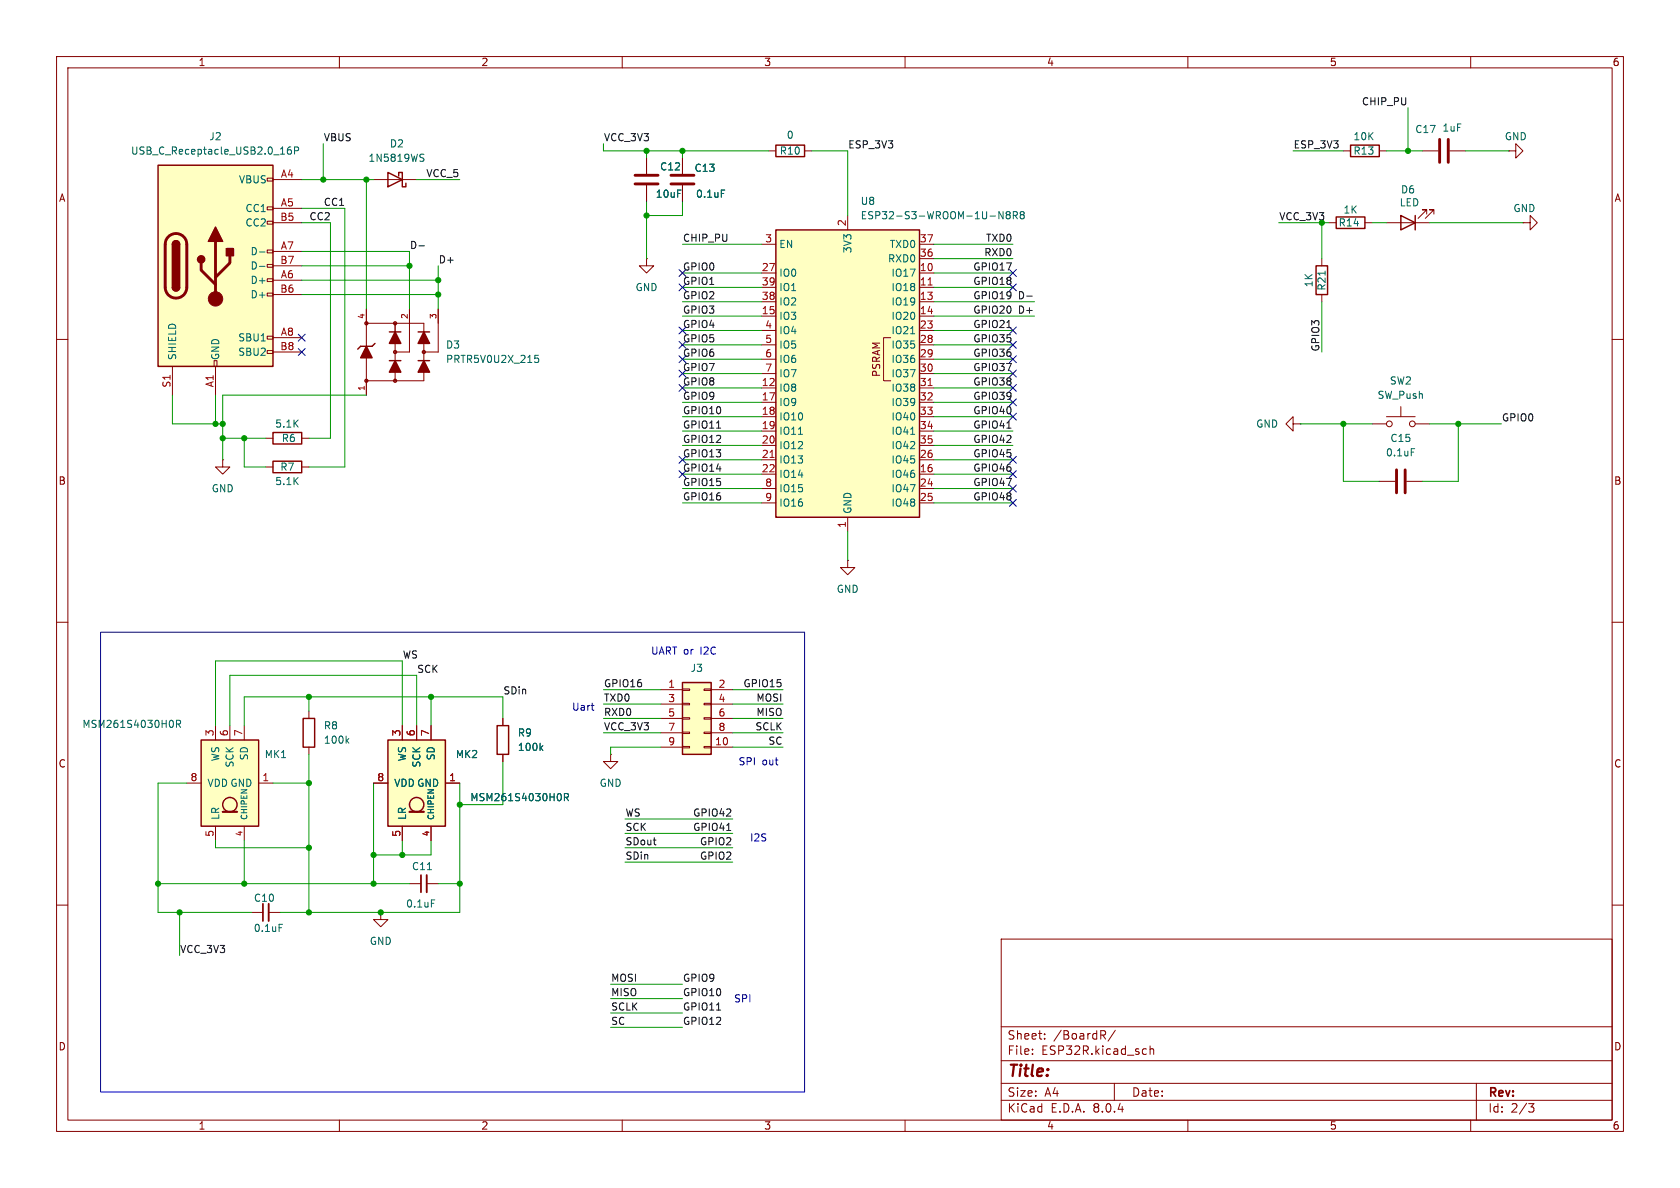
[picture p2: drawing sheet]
<svg xmlns="http://www.w3.org/2000/svg" width="297mm" height="210mm" viewBox="0 0 297 210" stroke-linecap="round" stroke-linejoin="round" font-family="sans-serif">
<g fill="none" stroke="#840000" stroke-width=".18">
<path d="M10 10h277v190h-277zM12 12h273v186h-273zM60 10v2M110 10v2M160 10v2M210 10v2M260 10v2M266.7 26.7h1.3v-1.3l1.2 1.3-1.2 1.2v-1.2M266.7 26.7h.1M10 60h2M114.3 45.7v1.3h1.3l-1.3 1.3-1.3-1.3h1.3M114.3 45.7h.1"/>
<path d="M285 60h2M228.6 74.9v-1.2l-1.3 1.2 1.3 1.3v-1.3h1.3M229.9 74.9h.1M10 110h2M285 110h2M10 160h2M285 160h2M44.4 161.3h2.1M47.5 161.3h2M67.3 161.3v1.3h1.3l-1.3 1.2-1.3-1.2h1.3M67.3 161.3h.1M177 166h108v32h-108z"/>
<path d="M60 198v2M110 198v2M160 198v2M177 194.5h108M177 191.5h108M177 187.5h108M177 181.5h108M182.5 186.3v.1M182.5 185.5v.1M184.7 183.6v.1M184.7 182.8v.1M195 183l.5 .7"/>
<path d="M195.2 182.2l.3 .3-.1 .3-.2 .2M197 191.5v3M197.2 182.1l-1.3 2M202.5 185.4l.2 .1M202.7 186.3l-.2 .1M203.3 184.9v1.5M203.3 185.5l.2-.1 .4 .1 .1 .9M210 198v2M260 198v2M261 191.5v6.5M270.2 195.1h1l-.5 .6 .4 .1 .1 .5-.3 .3h-.4"/>
</g>
<path d="M47.5 159.8v3" fill="none" stroke="#840000" stroke-width=".33"/>
<path d="M46.5 159.8v3" fill="none" stroke="#840000" stroke-width=".3"/>
<path d="M49.3 163.4h.6" fill="none" stroke="#006464" stroke-width=".18"/>
<path d="M35.6 130.8h10.1v15.3h-10.1z" fill="#ffffc2"/>
<g fill="none" stroke="#840000" stroke-width=".25">
<path d="M35.6 130.8h10.1v15.3h-10.1z"/>
<circle cx="40.6" cy="142.2" r="1.27"/>
</g>
<path d="M39.4 143.5h2.5" fill="none" stroke="#840000" stroke-width=".38"/>
<path d="M33 138.4h2.6M38.1 128.3v2.5M40.6 128.3v2.5M43.2 128.3v2.5M45.7 138.4h2.6M38.1 146.1v2.5M43.2 146.1v2.5" fill="none" stroke="#840000" stroke-width=".18"/>
<path d="M31.2 128l.6-.1 .1-.2v-.3l-.7-.1v1.3M31.5 128l.4 .6" fill="none" stroke="#006464" stroke-width=".18"/>
<path d="M137.2 40.6h25.4v50.8h-25.4z" fill="#ffffc2"/>
<g fill="none" stroke="#840000" stroke-width=".25">
<path d="M68.6 30.5l2.5 1.3-2.5 1.2zM70.5 31.1v-.6h.6v2.5h.7v-.6M137.2 25.7h5v2h-5zM236.2 38.4h5.1v2h-5.1zM238.8 25.7h5v2h-5zM247.6 38.1l2.6 1.3-2.6 1.2zM250.2 38.1v2.5M68.8 58.7h2.1M69.8 57.2v1.5M73.9 58.7h2M137.2 40.6h25.4v50.8h-25.4zM232.7 47h2v5.1h-2z"/>
<path d="M66.3 60.7l-.5 .5h-2l-.6 .5M68.8 63.8h2.1M73.9 63.8h2M53.6 127h2v5.1h-2z"/>
<circle cx="64.8" cy="57.1" r=".25"/>
<circle cx="69.8" cy="57.1" r=".25"/>
<circle cx="64.8" cy="67.3" r=".25"/>
<circle cx="69.8" cy="67.3" r=".25"/>
<circle cx="69.8" cy="62.2" r=".25"/>
<circle cx="74.9" cy="62.2" r=".25"/>
</g>
<g fill="none" stroke="#840000" stroke-width=".18">
<path d="M66 31.8h7.7M114.3 27.9v2.8M114.3 32.8v2.8M120.6 27.9v2.8M120.6 32.8v2.8M135.9 26.7h1.3M142.2 26.7h1.3M149.9 38.1v2.5M234.9 39.4h1.3M237.5 26.7h1.3M241.3 39.4h1.3M243.8 26.7h1.3"/>
<path d="M245.1 39.4h7.6M251.5 26.7h2.8M252.2 37.8v-.7h-.7h.7l-1.5 1.5M253.5 37.8v-.7h-.8h.8l-1.5 1.5M256.3 26.7h2.8M269.2 39.4h1.3v-1.3l1.3 1.3-1.3 1.2v-1.2M269.2 39.4h.1M64.8 54.6v6.6M64.8 57.2h10.1v1.5M72.4 54.6v7.6h-2.6M77.5 54.6v7.6h-2.6M134.6 48.3h2.6"/>
<path d="M134.6 50.8h2.6M134.6 53.3h2.6M134.6 55.9h2.6M134.6 58.4h2.6M134.6 43.2h2.6M157.5 59.7h-1.3v7.6h1.3M162.6 48.3h2.5M162.6 50.8h2.5M162.6 53.3h2.5M162.6 55.9h2.5M162.6 58.4h2.5M162.6 43.2h2.5"/>
<path d="M162.6 45.7h2.5M233.7 45.7v1.3M233.7 52.1v1.2M64.8 63.2v6.7M69.8 60.7v3.1M69.8 65.8v1.5M74.9 65.8v1.5h-10.1M74.9 60.7v3.1M134.6 68.6h2.6M134.6 71.1h2.6M134.6 73.7h2.6M134.6 76.2h2.6"/>
<path d="M134.6 78.7h2.6M134.6 61h2.6M134.6 63.5h2.6M134.6 66h2.6M162.6 68.6h2.5M162.6 71.1h2.5M162.6 73.7h2.5M162.6 76.2h2.5M162.6 78.7h2.5M162.6 61h2.5M162.6 63.5h2.5M162.6 66h2.5"/>
<path d="M242.6 74.9h2.5M245.1 73.7h5.1M247.6 71.9v1.8M250.2 74.9h2.5M134.6 83.8h2.6M134.6 81.3h2.6M134.6 86.4h2.6M134.6 88.9h2.6M149.9 99.1v1.2h1.2l-1.2 1.3-1.3-1.3h1.3M149.9 99.1h.1M149.9 91.4v2.6M162.6 83.8h2.5"/>
<path d="M162.6 81.3h2.5M162.6 86.4h2.5M162.6 88.9h2.5M243.8 85.1h2.8M248.7 85.1h2.8M54.6 125.7v1.3M54.6 132.1v1.3M72.4 156.2h2M75.4 156.2h2.1"/>
<circle cx="245.6" cy="74.9" r=".51"/>
<circle cx="249.7" cy="74.9" r=".51"/>
</g>
<path d="M164.1 50.4h.7M164.1 68.2h.7M136.1 80.9h.8" fill="none" stroke="#a90000" stroke-width=".18"/>
<g fill="none" stroke="#006464" stroke-width=".18">
<path d="M74.5 27.9l.3 .1 .1 .3-.2 .2h-.3M74.5 27.2l.4 .1M127.5 33.6h.6M177.3 37.4v1.3l-.7-1.3v1.3M178.1 38l-.2-.3 .2-.3h.3l.2 .3-.2 .3M178.1 38l-.2 .2v.4l.2 .1 .4-.1 .1-.2v-.2l-.2-.2M178.1 38h.3M179.1 38.1l.6-.1 .2-.2-.1-.3-.7-.1v1.3M179.4 38.1l.5 .6M180.6 38l-.3-.3 .3-.3h.2l.3 .3-.3 .3M180.6 38h.2M180.6 38l-.3 .2 .1 .4 .2 .1 .4-.1 .1-.2v-.2l-.3-.2"/>
<path d="M161 59h.7M234.3 47.9v.8M94.6 62.8h.6M94.6 63.4l.4-.1 .2 .2-.1 .5h-.5M141.2 76.8h.7M161 76.8h.7M249.5 79.3h.6M61.3 130.9l.4 .5M61.7 130.5l-.5 .5M75.6 153.7h.7M76.3 159.1h.6"/>
</g>
<path d="M112.3 32.5h4M112.3 31h4M118.6 32.5h4.1M118.6 31h4.1M254.5 24.6v4.1M256 24.6v4.1M246.9 83.1v4M248.4 83.1v4" fill="none" stroke="#840000" stroke-width=".51"/>
<path d="M75.4 154.7v3" fill="none" stroke="#840000" stroke-width=".33"/>
<path d="M74.4 154.7v3" fill="none" stroke="#840000" stroke-width=".3"/>
<g fill="#840000" stroke="#840000" stroke-width=".25">
<path d="M64.8 61.2l1 2h-2z"/>
<path d="M69.8 63.8l1.1 2h-2.1z"/>
<path d="M69.8 58.7l1.1 2h-2.1z"/>
<path d="M74.9 63.8l1 2h-2z"/>
<path d="M74.9 58.7l1 2h-2z"/>
</g>
<path d="M27.9 29.2h20.4v35.6h-20.4z" fill="#ffffc2"/>
<g fill="none" stroke="#840000" stroke-width=".18">
<path d="M47.2 39.1h1.1v.5h-1.1zM47.2 36.6h1.1v.5h-1.1zM47.2 31.5h1.1v.5h-1.1zM48.3 31.8h5M48.3 36.8h5M48.3 39.4h5M47.2 59.4h1.1v.5h-1.1zM47.2 51.8h1.1v.5h-1.1zM47.2 49.3h1.1v.5h-1.1zM47.2 46.7h1.1v.5h-1.1zM47.2 44.2h1.1v.5h-1.1zM48.3 49.5h5"/>
<path d="M48.3 44.5h5M48.3 59.7h5M48.3 52.1h5M48.3 47h5M30.5 64.8v5.1M37.8 63.8h.6v1h-.6zM38.1 64.8v5.1M47 77.5h1.3M47.2 62h1.1v.5h-1.1zM48.3 62.2h5M53.3 77.5h1.3M39.4 81.3v1.3h1.2l-1.2 1.2-1.3-1.2h1.3"/>
<path d="M39.4 81.3h.1M47 82.6h1.3M53.3 82.6h1.3M88.9 127v1.3M88.9 133.4v1.2M107.9 133.4v1.2h1.3l-1.3 1.3-1.2-1.3h1.2M107.9 133.4h.1"/>
</g>
<path d="M27.9 29.2h20.4v35.6h-20.4zM30.5 50.8a.64 .64 0 0 0 .6 .6 .64 .64 0 0 0 .6-.6M30.5 43.2a.64 .64 0 0 1 .6-.7 .64 .64 0 0 1 .6 .7M48.3 76.5h5v2h-5zM48.3 81.5h5v2.1h-5zM87.9 128.3h2v5.1h-2z" fill="none" stroke="#840000" stroke-width=".25"/>
<path d="M29.8 41.8a1.9 1.9 0 0 1 2-.4 1.9 1.9 0 0 1 1.2 1.8v7.6a1.91 1.91 0 0 1-1.9 1.9 1.91 1.91 0 0 1-1.9-1.9v-7.8l.2-.6zM35.6 46.5v1.3l2.5 2.5M38.1 42.7v10.1M40.6 45.2v1.3l-2.5 2.5" fill="none" stroke="#840000" stroke-width=".51"/>
<g fill="#840000" stroke="#840000" stroke-width=".25">
<path d="M30.5 50.8h1.2a.64 .64 0 0 1-.6 .6 .64 .64 0 0 1-.6-.6z"/>
<path d="M30.5 43.2h1.2v7.6h-1.2z"/>
<path d="M30.7 42.7a.64 .64 0 0 1 .7-.1 .64 .64 0 0 1 .3 .6h-1.2z"/>
<path d="M38.1 40.1l1.3 2.6h-2.6z"/>
<path d="M40 43.9h1.3v1.3h-1.3z"/>
<circle cx="35.6" cy="45.8" r=".63"/>
</g>
<circle cx="38.1" cy="52.8" r="1.27" fill="#840000" stroke="#840000" stroke-width=".18"/>
<path d="M51.4 26h-.4a.86 .86 0 0 0 0 1.2l.5-.1v-.4l-.2-.2h-.4l-.1 .2M52.1 26.6h.6l.1-.2-.1-.3-.6-.1v1.2M45.9 44.5h.9M45.9 47.1h.9M95.6 132.2l.4 .5M96 131.8l-.5 .5" fill="none" stroke="#006464" stroke-width=".18"/>
<path d="M120.6 120.7h5.1v12.7h-5.1z" fill="#ffffc2"/>
<g fill="none" stroke="#840000" stroke-width=".18">
<path d="M116.8 121.9h3.8M116.8 132.1h3.8M116.8 124.5h3.8M116.8 127h3.8M116.8 129.5h3.8M120.6 132h1.3v.2h-1.3zM120.6 129.4h1.3v.3h-1.3zM120.6 126.9h1.3v.2h-1.3zM120.6 124.3h1.3v.3h-1.3zM120.6 121.8h1.3v.2h-1.3zM124.5 132h1.2v.2h-1.2zM124.5 129.4h1.2v.3h-1.2z"/>
<path d="M124.5 126.9h1.2v.2h-1.2zM124.5 124.3h1.2v.3h-1.2zM124.5 121.8h1.2v.2h-1.2zM125.7 121.9h3.8M125.7 132.1h3.8M125.7 124.5h3.8M125.7 127h3.8M125.7 129.5h3.8"/>
</g>
<path d="M120.6 120.7h5.1v12.7h-5.1z" fill="none" stroke="#840000" stroke-width=".25"/>
<path d="M68.6 130.8h10.1v15.3h-10.1z" fill="#ffffc2"/>
<g fill="none" stroke="#840000" stroke-width=".25">
<path d="M68.6 130.8h10.1v15.3h-10.1z"/>
<circle cx="73.7" cy="142.2" r="1.27"/>
</g>
<path d="M72.4 143.5h2.5" fill="none" stroke="#840000" stroke-width=".38"/>
<g fill="none" stroke="#840000" stroke-width=".18">
<path d="M114.3 27.9v2.8M114.3 32.8v2.8M120.6 27.9v2.8M120.6 32.8v2.8M66 138.4h2.6M71.1 128.3v2.5M73.7 128.3v2.5M76.2 128.3v2.5M78.7 138.4h2.6M88.9 127v1.3M88.9 133.4v1.2M71.1 146.1v2.5"/>
<path d="M76.2 146.1v2.5"/>
</g>
<path d="M127.5 33.6h.6M95.6 132.2l.4 .5M96 131.8l-.5 .5M99.8 140.9h.6l.1-.2-.1-.3-.6-.1v1.2M100.1 140.9l.4 .6" fill="none" stroke="#006464" stroke-width=".18"/>
<path d="M74.1 43.5h.9M178 57.9h.7M181.5 52.3h1M126.7 75.7h.7M178 75.7h.7M128.5 146.8h.7M126.7 178.6h.7" fill="none" stroke="#0f0f0f" stroke-width=".18"/>
<path d="M17.8 111.8h124.4v81.2h-124.4zM104.5 124.7h.5M104.9 125.6h.1" fill="none" stroke="#0000c2" stroke-width=".18"/>
<g fill="none" stroke="#009600" stroke-width=".18">
<path d="M248.9 19.1v7.6M53.3 31.8h12.7M53.3 36.8h7.7v45.8h-6.4M53.3 39.4h5.1v38.1h-3.8M57.1 25.4v6.4M64.8 31.8v22.8M73.7 31.8h7.6M106.7 25.4v1.3h29.2M114.3 26.7v1.2M114.3 35.6v10.1M120.6 26.7v1.2M120.6 35.6v2.5h-6.3"/>
<path d="M143.5 26.7h6.4v11.4M226.1 39.4h8.8M228.6 26.7h8.9M233.7 39.4v6.3M242.6 39.4h2.5M245.1 26.7h6.4M252.7 39.4h16.5M259.1 26.7h7.6M53.3 44.5h19.1v10.1M53.3 47h19.1M53.3 49.5h24.2M53.3 52.1h24.2"/>
<path d="M77.5 47v7.6M120.6 48.3h14M120.6 53.3h14M120.6 55.9h14M120.6 50.8h14M120.6 43.2h14M120.6 58.4h14M165.1 48.3h14M165.1 53.3h17.8M165.1 55.9h17.8M165.1 50.8h14M165.1 45.7h14"/>
<path d="M165.1 43.2h14M165.1 58.4h14M233.7 53.3v8.9M30.5 69.9v5h8.9M38.1 69.9v5M39.4 77.5h7.6M43.2 77.5v5.1h3.8M64.8 69.9h-25.4v11.4M120.6 71.1h14M120.6 68.6h14M120.6 66h14M120.6 63.5h14"/>
<path d="M120.6 61h14M120.6 78.7h14M120.6 76.2h14M120.6 73.7h14M165.1 71.1h14M165.1 68.6h14M165.1 66h14M165.1 63.5h14M165.1 61h14M165.1 78.7h14M165.1 76.2h14M165.1 73.7h14"/>
<path d="M229.9 74.9h12.7M237.5 74.9v10.2h6.3M252.7 74.9h12.7M257.8 74.9v10.2h-6.3M120.6 83.8h14M120.6 86.4h14M120.6 88.9h14M120.6 81.3h14M149.9 94v5.1M165.1 83.8h14M165.1 86.4h14M165.1 88.9h14"/>
<path d="M165.1 81.3h14M33 138.4h-5.1v22.9h16.5M38.1 128.3v-11.5h33v11.5M40.6 128.3v-8.9h33.1v8.9M48.3 138.4h6.3M54.6 123.2v2.5M54.6 133.4v27.9M66 138.4v17.8M76.2 123.2v5.1M81.3 138.4v22.9h-31.8M88.9 127v-3.8h-45.7v5.1M88.9 134.6v7.6h-7.6"/>
<path d="M106.7 121.9h10.1M106.7 127h10.1M106.7 129.5h10.1M106.7 124.5h10.1M116.8 132.1h-8.9v1.3M129.5 121.9h8.9M129.5 132.1h8.9M129.5 127h8.9M129.5 129.5h8.9M129.5 124.5h8.9M27.9 156.2h44.5M38.1 148.6v1.3h16.5"/>
<path d="M43.2 148.6v7.6M71.1 148.6v2.5M76.2 148.6v2.5h-10.2M77.5 156.2h3.8M110.5 149.9h19M110.5 147.3h19M110.5 152.4h19M110.5 144.8h19M31.7 161.3v7.6M107.9 179.1h12.7M107.9 174h12.7M107.9 176.5h12.7"/>
<path d="M107.9 181.6h12.7"/>
</g>
<g fill="none" stroke="#000084" stroke-width=".18">
<path d="M52.7 59.1l1.2 1.2M53.9 59.1l-1.2 1.2M120 50.2l1.3 1.2M120 57.8l1.3 1.2M120 47.7l1.3 1.2M121.3 50.2l-1.3 1.2M121.3 57.8l-1.3 1.2M121.3 47.7l-1.3 1.2M178.5 50.2l1.2 1.2M178.5 57.8l1.2 1.2M178.5 47.7l1.2 1.2M179.7 50.2l-1.2 1.2"/>
<path d="M179.7 57.8l-1.2 1.2M179.7 47.7l-1.2 1.2M52.7 61.6l1.2 1.2M53.9 61.6l-1.2 1.2M120 60.4l1.3 1.2M120 65.4l1.3 1.2M120 62.9l1.3 1.2M120 68l1.3 1.2M121.3 60.4l-1.3 1.2M121.3 65.4l-1.3 1.2M121.3 62.9l-1.3 1.2M121.3 68l-1.3 1.2"/>
<path d="M178.5 73.1l1.2 1.2M178.5 62.9l1.2 1.2M178.5 70.5l1.2 1.2M178.5 60.4l1.2 1.2M178.5 65.4l1.2 1.2M178.5 68l1.2 1.2M179.7 73.1l-1.2 1.2M179.7 62.9l-1.2 1.2M179.7 70.5l-1.2 1.2M179.7 60.4l-1.2 1.2M179.7 65.4l-1.2 1.2M179.7 68l-1.2 1.2"/>
<path d="M120 80.7l1.3 1.2M120 83.2l1.3 1.2M121.3 80.7l-1.3 1.2M121.3 83.2l-1.3 1.2M178.5 83.2l1.2 1.2M178.5 80.7l1.2 1.2M178.5 88.3l1.2 1.2M178.5 85.8l1.2 1.2M179.7 83.2l-1.2 1.2M179.7 80.7l-1.2 1.2M179.7 88.3l-1.2 1.2M179.7 85.8l-1.2 1.2"/>
</g>
<g fill="#009600" stroke="#009600" stroke-width=".18">
<circle cx="237.5" cy="74.9" r=".46"/>
<circle cx="248.9" cy="26.7" r=".46"/>
<circle cx="257.8" cy="74.9" r=".46"/>
<circle cx="43.2" cy="156.2" r=".46"/>
<circle cx="54.6" cy="149.9" r=".46"/>
<circle cx="54.6" cy="138.4" r=".46"/>
<circle cx="54.6" cy="161.3" r=".46"/>
<circle cx="54.6" cy="123.2" r=".46"/>
<circle cx="76.2" cy="123.2" r=".46"/>
<circle cx="27.9" cy="156.2" r=".46"/>
<circle cx="66" cy="156.2" r=".46"/>
<circle cx="66" cy="151.1" r=".46"/>
<circle cx="71.1" cy="151.1" r=".46"/>
<circle cx="31.7" cy="161.3" r=".46"/>
<circle cx="114.3" cy="38.1" r=".46"/>
<circle cx="114.3" cy="26.7" r=".46"/>
<circle cx="77.5" cy="49.5" r=".46"/>
<circle cx="72.4" cy="47" r=".46"/>
<circle cx="120.6" cy="26.7" r=".46"/>
<circle cx="77.5" cy="52.1" r=".46"/>
<circle cx="81.3" cy="156.2" r=".46"/>
<circle cx="67.3" cy="161.3" r=".46"/>
<circle cx="81.3" cy="142.2" r=".46"/>
<circle cx="39.4" cy="74.9" r=".46"/>
<circle cx="38.1" cy="74.9" r=".46"/>
<circle cx="64.8" cy="31.8" r=".46"/>
<circle cx="57.1" cy="31.8" r=".46"/>
<circle cx="43.2" cy="77.5" r=".46"/>
<circle cx="39.4" cy="77.5" r=".46"/>
</g>
<text font-size="2.8" fill="#840000" x="178" y="190.9">Title:</text>
<g font-size="2.1" fill="#840000">
<text x="178" y="184">Sheet:</text>
<text x="186.2" y="184">/BoardR/</text>
<text x="178" y="186.7">File:</text>
<text x="184.1" y="186.7">ESP32R.kicad_sch</text>
<text x="178" y="196.9">KiCad</text>
<text x="178" y="194.1">Size:</text>
<text x="184.7" y="194.1">A4</text>
<text x="185.7" y="196.9">E.D.A.</text>
<text x="193.3" y="196.9">8.0.4</text>
<text x="200" y="194.1">Date:</text>
<text x="263" y="194.3">Rev:</text>
<text x="263" y="196.9">Id:</text>
<text x="267.1" y="196.9">2/3</text>
</g>
<g font-size="1.8" fill="#840000">
<text x="35" y="11.9">1</text>
<text x="85" y="11.9">2</text>
<text x="135" y="11.9">3</text>
<text x="185" y="11.9">4</text>
<text x="235" y="11.9">5</text>
<text x="285" y="11.9">6</text>
<text x="10.3" y="35.9">A</text>
<text x="285.3" y="35.9">A</text>
<text x="155.8" y="66.8" transform="rotate(-90 155.8 66.8)">PSRAM</text>
<text x="10.3" y="85.9">B</text>
<text x="285.3" y="85.9">B</text>
<text x="10.3" y="135.9">C</text>
<text x="285.3" y="135.9">C</text>
<text x="10.3" y="185.9">D</text>
<text x="285.3" y="185.9">D</text>
<text x="35" y="199.9">1</text>
<text x="85" y="199.9">2</text>
<text x="135" y="199.9">3</text>
<text x="185" y="199.9">4</text>
<text x="235" y="199.9">5</text>
<text x="285" y="199.9">6</text>
</g>
<g font-size="1.8" fill="#0f0f0f">
<text x="240.7" y="18.7">CHIP_PU</text>
<text x="57.1" y="25.1">VBUS</text>
<text x="106.7" y="25.1">VCC_3V3</text>
<text x="149.9" y="26.3">ESP_3V3</text>
<text x="228.6" y="26.3">ESP_3V3</text>
<text x="75.3" y="31.4">VCC_5</text>
<text x="54.6" y="39">CC2</text>
<text x="57.1" y="36.5">CC1</text>
<text x="72.4" y="44.1">D-</text>
<text x="77.5" y="46.6">D+</text>
<text x="120.6" y="42.8">CHIP_PU</text>
<text x="120.6" y="47.9">GPIO0</text>
<text x="172" y="47.9">GPIO17</text>
<text x="173.9" y="45.4">RXD0</text>
<text x="174.2" y="42.8">TXD0</text>
<text x="120.6" y="50.5">GPIO1</text>
<text x="120.6" y="53">GPIO2</text>
<text x="172" y="53">GPIO19</text>
<text x="172" y="50.5">GPIO18</text>
<text x="179.8" y="53">D-</text>
<text x="120.6" y="55.5">GPIO3</text>
<text x="120.6" y="58.1">GPIO4</text>
<text x="172" y="55.5">GPIO20</text>
<text x="172" y="58.1">GPIO21</text>
<text x="179.8" y="55.5">D+</text>
<text x="120.6" y="63.2">GPIO6</text>
<text x="120.6" y="65.7">GPIO7</text>
<text x="120.6" y="60.6">GPIO5</text>
<text x="172" y="63.2">GPIO36</text>
<text x="172" y="60.6">GPIO35</text>
<text x="172" y="65.7">GPIO37</text>
<text x="233.3" y="62.2" transform="rotate(-90 233.3 62.2)">GPIO3</text>
<text x="120.6" y="68.2">GPIO8</text>
<text x="120.6" y="70.8">GPIO9</text>
<text x="172" y="70.8">GPIO39</text>
<text x="172" y="68.2">GPIO38</text>
<text x="120.6" y="73.3">GPIO10</text>
<text x="120.6" y="75.9">GPIO11</text>
<text x="172" y="73.3">GPIO40</text>
<text x="172" y="75.9">GPIO41</text>
<text x="265.4" y="74.6">GPIO0</text>
<text x="120.6" y="80.9">GPIO13</text>
<text x="120.6" y="83.5">GPIO14</text>
<text x="120.6" y="78.4">GPIO12</text>
<text x="172" y="78.4">GPIO42</text>
<text x="172" y="83.5">GPIO46</text>
<text x="172" y="80.9">GPIO45</text>
<text x="120.6" y="86">GPIO15</text>
<text x="120.6" y="88.6">GPIO16</text>
<text x="172" y="88.6">GPIO48</text>
<text x="172" y="86">GPIO47</text>
<text x="71.1" y="116.5">WS</text>
<text x="73.7" y="119">SCK</text>
<text x="88.9" y="122.8">SDin</text>
<text x="106.7" y="121.6">GPIO16</text>
<text x="106.7" y="124.1">TXD0</text>
<text x="131.3" y="121.6">GPIO15</text>
<text x="133.6" y="124.1">MOSI</text>
<text x="106.7" y="129.2">VCC_3V3</text>
<text x="106.7" y="126.7">RXD0</text>
<text x="133.4" y="129.2">SCLK</text>
<text x="133.6" y="126.7">MISO</text>
<text x="135.7" y="131.7">SC</text>
<text x="110.5" y="144.4">WS</text>
<text x="110.5" y="147">SCK</text>
<text x="110.5" y="149.5">SDout</text>
<text x="122.4" y="144.4">GPIO42</text>
<text x="122.4" y="147">GPIO41</text>
<text x="123.7" y="149.5">GPIO2</text>
<text x="110.5" y="152.1">SDin</text>
<text x="123.7" y="152.1">GPIO2</text>
<text x="31.7" y="168.6">VCC_3V3</text>
<text x="107.9" y="173.6">MOSI</text>
<text x="120.6" y="173.6">GPIO9</text>
<text x="107.9" y="178.7">SCLK</text>
<text x="107.9" y="176.2">MISO</text>
<text x="120.6" y="178.7">GPIO11</text>
<text x="120.6" y="176.2">GPIO10</text>
<text x="107.9" y="181.3">SC</text>
<text x="120.6" y="181.3">GPIO12</text>
</g>
<g font-size="1.8" fill="#006464">
<text x="250.1" y="23.7">C17</text>
<text x="254.9" y="23.5">1uF</text>
<text x="23.1" y="27.5">USB_C_Receptacle_USB2.0_16P</text>
<text x="36.9" y="25">J2</text>
<text x="65" y="28.8">1N5819WS</text>
<text x="68.8" y="26.3">D2</text>
<text x="137.8" y="27.5">R10</text>
<text x="139" y="24.7">0</text>
<text x="239.2" y="27.5">R13</text>
<text x="239.2" y="25">10K</text>
<text x="265.9" y="25">GND</text>
<text x="42.1" y="32.6">VBUS</text>
<text x="115.8" y="35.2">10uF</text>
<text x="116.6" y="30.3">C12</text>
<text x="122.7" y="30.6">C13</text>
<text x="122.9" y="35.2">0.1uF</text>
<text x="247.6" y="34.4">D6</text>
<text x="43.3" y="37.7">CC1</text>
<text x="43.3" y="40.2">CC2</text>
<text x="152.1" y="36.4">U8</text>
<text x="152.1" y="39">ESP32-S3-WROOM-1U-N8R8</text>
<text x="236.6" y="40.2">R14</text>
<text x="237.4" y="37.9">1K</text>
<text x="247.3" y="36.7">LED</text>
<text x="267.5" y="37.7">GND</text>
<text x="44.2" y="45.3">D-</text>
<text x="44.2" y="47.9">D-</text>
<text x="137.7" y="44">EN</text>
<text x="150.7" y="44.9" transform="rotate(-90 150.7 44.9)">3V3</text>
<text x="156.9" y="46.6">RXD0</text>
<text x="157.2" y="44">TXD0</text>
<text x="44.2" y="50.4">D+</text>
<text x="44.2" y="52.9">D+</text>
<text x="112.3" y="51.7">GND</text>
<text x="137.7" y="49.1">IO0</text>
<text x="137.7" y="51.7">IO1</text>
<text x="157.5" y="49.1">IO17</text>
<text x="157.5" y="51.7">IO18</text>
<text x="232.3" y="50.9" transform="rotate(-90 232.3 50.9)">1K</text>
<text x="234.5" y="51.5" transform="rotate(-90 234.5 51.5)">R21</text>
<text x="137.7" y="56.7">IO3</text>
<text x="137.7" y="54.2">IO2</text>
<text x="137.7" y="59.3">IO4</text>
<text x="157.5" y="54.2">IO19</text>
<text x="157.5" y="56.7">IO20</text>
<text x="157.5" y="59.3">IO21</text>
<text x="31.3" y="63.8" transform="rotate(-90 31.3 63.8)">SHIELD</text>
<text x="39" y="63.8" transform="rotate(-90 39 63.8)">GND</text>
<text x="42" y="60.6">SBU1</text>
<text x="42" y="63.1">SBU2</text>
<text x="78.7" y="61.8">D3</text>
<text x="78.7" y="64.4">PRTR5V0U2X_215</text>
<text x="137.7" y="61.8">IO5</text>
<text x="137.7" y="64.4">IO6</text>
<text x="157.5" y="61.8">IO35</text>
<text x="157.5" y="64.4">IO36</text>
<text x="137.7" y="69.4">IO8</text>
<text x="137.7" y="72">IO9</text>
<text x="137.7" y="66.9">IO7</text>
<text x="157.5" y="66.9">IO37</text>
<text x="157.5" y="69.4">IO38</text>
<text x="157.5" y="72">IO39</text>
<text x="243.4" y="70.7">SW_Push</text>
<text x="245.6" y="68.2">SW2</text>
<text x="48.6" y="75.8">5.1K</text>
<text x="137.7" y="74.5">IO10</text>
<text x="137.7" y="77.1">IO11</text>
<text x="157.5" y="74.5">IO40</text>
<text x="157.5" y="77.1">IO41</text>
<text x="222" y="75.8">GND</text>
<text x="49.5" y="83.4">R7</text>
<text x="49.7" y="78.3">R6</text>
<text x="137.7" y="79.6">IO12</text>
<text x="137.7" y="82.1">IO13</text>
<text x="157.5" y="82.1">IO45</text>
<text x="157.5" y="79.6">IO42</text>
<text x="244.9" y="80.9">0.1uF</text>
<text x="245.7" y="78.3">C15</text>
<text x="37.3" y="87.2">GND</text>
<text x="48.6" y="86">5.1K</text>
<text x="137.7" y="84.7">IO14</text>
<text x="137.7" y="87.2">IO15</text>
<text x="137.7" y="89.8">IO16</text>
<text x="157.5" y="84.7">IO46</text>
<text x="157.5" y="87.2">IO47</text>
<text x="157.5" y="89.8">IO48</text>
<text x="150.7" y="90.9" transform="rotate(-90 150.7 90.9)">GND</text>
<text x="147.8" y="105">GND</text>
<text x="122" y="119">J3</text>
<text x="14.5" y="128.9">MSM261S4030H0R</text>
<text x="57.2" y="129.1">R8</text>
<text x="57.2" y="131.7">100k</text>
<text x="91.4" y="130.4">R9</text>
<text x="39" y="134.7" transform="rotate(-90 39 134.7)">WS</text>
<text x="41.5" y="135.8" transform="rotate(-90 41.5 135.8)">SCK</text>
<text x="44" y="134.5" transform="rotate(-90 44 134.5)">SD</text>
<text x="46.7" y="134.2">MK1</text>
<text x="72" y="134.7" transform="rotate(-90 72 134.7)">WS</text>
<text x="74.5" y="135.8" transform="rotate(-90 74.5 135.8)">SCK</text>
<text x="77.1" y="134.5" transform="rotate(-90 77.1 134.5)">SD</text>
<text x="80.5" y="134.2">MK2</text>
<text x="91.4" y="132.9">100k</text>
<text x="36.6" y="139.3">VDD GND</text>
<text x="69.6" y="139.3">VDD GND</text>
<text x="83" y="141.8">MSM261S4030H0R</text>
<text x="105.9" y="139.3">GND</text>
<text x="39" y="145" transform="rotate(-90 39 145)">LR</text>
<text x="72" y="145" transform="rotate(-90 72 145)">LR</text>
<text x="72.7" y="154">C11</text>
<text x="44.8" y="159.6">C10</text>
<text x="71.7" y="160.6">0.1uF</text>
<text x="44.8" y="164.9">0.1uF</text>
<text x="65.3" y="167.2">GND</text>
</g>
<g font-size="1.8" fill="#a90000">
<text x="49.5" y="31.5">A4</text>
<text x="49.5" y="39.1">B5</text>
<text x="49.5" y="36.6">A5</text>
<text x="149.6" y="40.1" transform="rotate(-90 149.6 40.1)">2</text>
<text x="49.5" y="46.7">B7</text>
<text x="49.5" y="44.2">A7</text>
<text x="135.2" y="42.9">3</text>
<text x="162.5" y="45.5">36</text>
<text x="162.5" y="42.9">37</text>
<text x="49.5" y="51.8">B6</text>
<text x="49.5" y="49.3">A6</text>
<text x="134.6" y="48">27</text>
<text x="134.6" y="53.1">38</text>
<text x="134.6" y="50.5">39</text>
<text x="162.5" y="48">10</text>
<text x="162.5" y="50.5">11</text>
<text x="162.5" y="53.1">13</text>
<text x="49.5" y="59.4">A8</text>
<text x="134.6" y="55.6">15</text>
<text x="135.2" y="58.2">4</text>
<text x="162.5" y="55.6">14</text>
<text x="162.5" y="58.2">23</text>
<text x="49.5" y="62">B8</text>
<text x="135.2" y="60.7">5</text>
<text x="135.2" y="63.2">6</text>
<text x="135.2" y="65.8">7</text>
<text x="162.5" y="60.7">28</text>
<text x="162.5" y="63.2">29</text>
<text x="162.5" y="65.8">30</text>
<text x="30.2" y="68.6" transform="rotate(-90 30.2 68.6)">S1</text>
<text x="37.8" y="68.6" transform="rotate(-90 37.8 68.6)">A1</text>
<text x="134.6" y="68.3">12</text>
<text x="134.6" y="70.9">17</text>
<text x="162.5" y="68.3">31</text>
<text x="162.5" y="70.9">32</text>
<text x="134.6" y="73.4">18</text>
<text x="134.6" y="75.9">19</text>
<text x="162.5" y="73.4">33</text>
<text x="162.5" y="75.9">34</text>
<text x="134.6" y="78.5">20</text>
<text x="134.6" y="81">21</text>
<text x="134.6" y="83.6">22</text>
<text x="162.5" y="83.6">16</text>
<text x="162.5" y="81">26</text>
<text x="162.5" y="78.5">35</text>
<text x="135.2" y="86.1">8</text>
<text x="135.2" y="88.6">9</text>
<text x="162.5" y="86.1">24</text>
<text x="162.5" y="88.6">25</text>
<text x="149.6" y="93.4" transform="rotate(-90 149.6 93.4)">1</text>
<text x="118" y="121.7">1</text>
<text x="118" y="124.2">3</text>
<text x="126.9" y="121.7">2</text>
<text x="126.9" y="124.2">4</text>
<text x="37.8" y="130.2" transform="rotate(-90 37.8 130.2)">3</text>
<text x="40.4" y="130.2" transform="rotate(-90 40.4 130.2)">6</text>
<text x="42.9" y="130.2" transform="rotate(-90 42.9 130.2)">7</text>
<text x="70.9" y="130.2" transform="rotate(-90 70.9 130.2)">3</text>
<text x="73.4" y="130.2" transform="rotate(-90 73.4 130.2)">6</text>
<text x="75.9" y="130.2" transform="rotate(-90 75.9 130.2)">7</text>
<text x="118" y="126.7">5</text>
<text x="118" y="129.3">7</text>
<text x="118" y="131.8">9</text>
<text x="126.3" y="131.8">10</text>
<text x="126.9" y="126.7">6</text>
<text x="126.9" y="129.3">8</text>
<text x="33.6" y="138.2">8</text>
<text x="46.3" y="138.2">1</text>
<text x="66.6" y="138.2">8</text>
<text x="79.3" y="138.2">1</text>
<text x="37.8" y="148" transform="rotate(-90 37.8 148)">5</text>
<text x="70.9" y="148" transform="rotate(-90 70.9 148)">5</text>
</g>
<text font-size="1.8" fill="#009600" x="226.1" y="39">VCC_3V3</text>
<g font-size="1.8" fill="#0000c2">
<text x="115" y="115.9">UART or</text>
<text x="123.9" y="115.9">I2C</text>
<text x="101" y="125.8">Uart</text>
<text x="130.5" y="135.5">SPI</text>
<text x="134.7" y="135.5">out</text>
<text x="132.5" y="148.9">I2S</text>
<text x="129.7" y="177.4">SPI</text>
</g>
<g font-size="1.4" fill="#a90000">
<text x="64.5" y="56.5" transform="rotate(-90 64.5 56.5)">4</text>
<text x="72.1" y="56.5" transform="rotate(-90 72.1 56.5)">2</text>
<text x="77.2" y="56.5" transform="rotate(-90 77.2 56.5)">3</text>
<text x="64.5" y="69.2" transform="rotate(-90 64.5 69.2)">1</text>
<text x="42.9" y="147.9" transform="rotate(-90 42.9 147.9)">4</text>
<text x="75.9" y="147.9" transform="rotate(-90 75.9 147.9)">4</text>
</g>
<g font-size="1.4" fill="#006464">
<text x="43.9" y="145" transform="rotate(-90 43.9 145)">CHIPEN</text>
<text x="76.9" y="145" transform="rotate(-90 76.9 145)">CHIPEN</text>
</g>
</svg>
